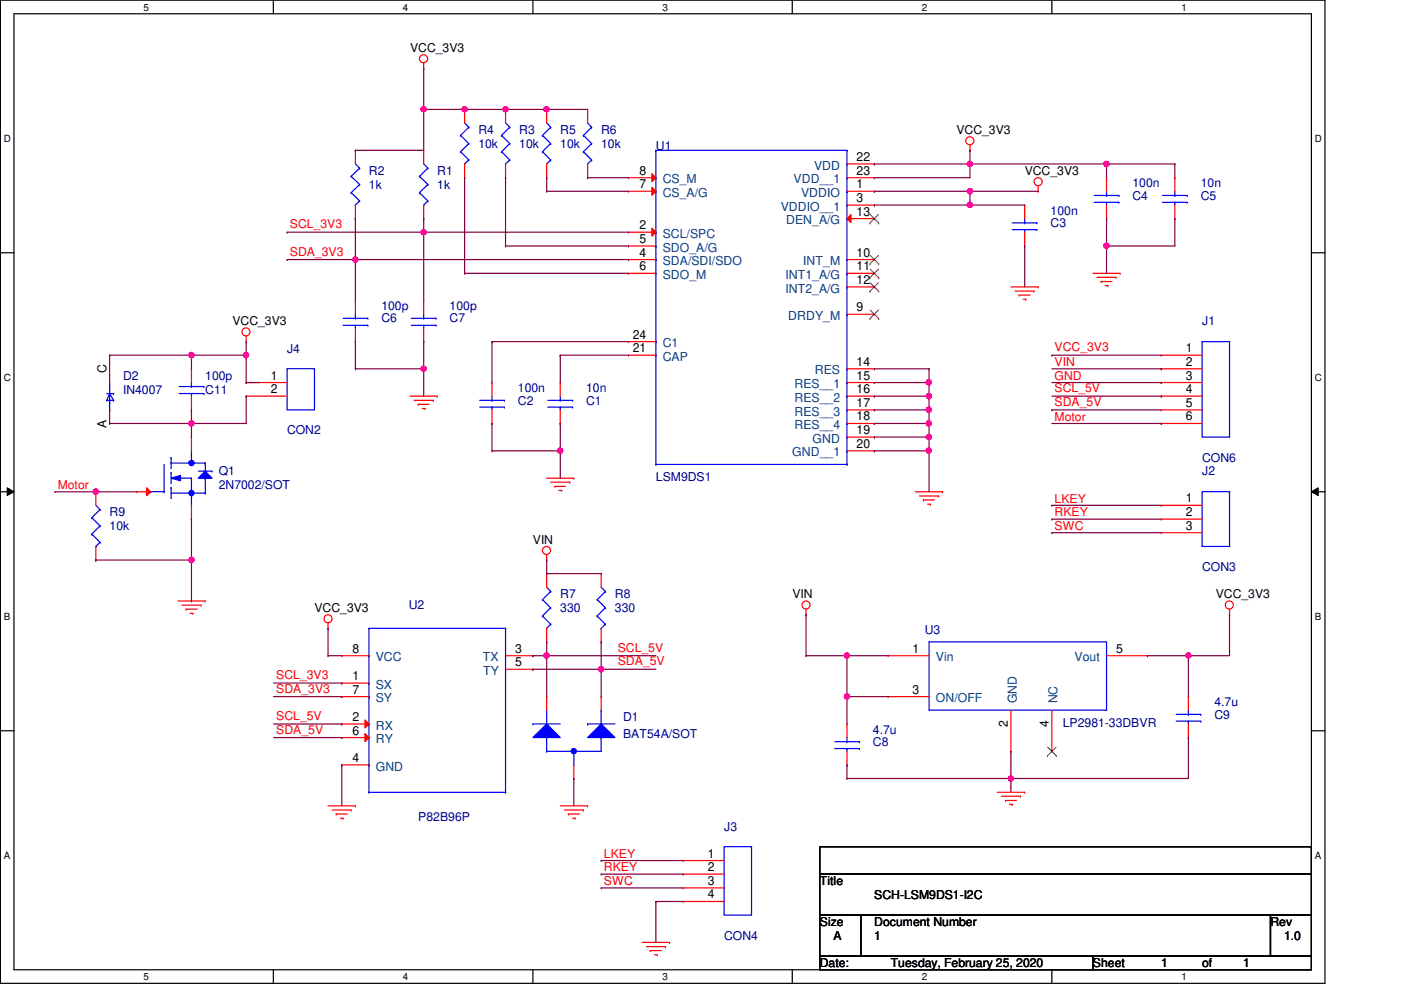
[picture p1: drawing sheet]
<svg xmlns="http://www.w3.org/2000/svg" width="297mm" height="210mm" viewBox="0 0 297 210" stroke-linecap="round" stroke-linejoin="round" font-family="sans-serif">
<path d="M.1 0h280.8v208.5h-280.8zM3 2.9h275v202.7h-275z" fill="none" stroke="#000" stroke-width=".25"/>
<g fill="#fff">
<path d="M30.4 .3h1.2v2.4h-1.2z"/>
<path d="M30.4 205.9h1.2v2.3h-1.2z"/>
</g>
<path d="M58 0v2.9M58 205.6v2.9" fill="none" stroke="#000" stroke-width=".25"/>
<g fill="#fff">
<path d="M85.4 .3h1.2v2.4h-1.2z"/>
<path d="M85.4 205.9h1.2v2.3h-1.2z"/>
</g>
<path d="M113 0v2.9M113 205.6v2.9" fill="none" stroke="#000" stroke-width=".25"/>
<g fill="#fff">
<path d="M140.5 .3h1.1v2.4h-1.1z"/>
<path d="M140.5 205.9h1.1v2.3h-1.1z"/>
</g>
<path d="M168 0v2.9M168 205.6v2.9" fill="none" stroke="#000" stroke-width=".25"/>
<g fill="#fff">
<path d="M195.4 .3h1.2v2.4h-1.2z"/>
<path d="M195.4 205.9h1.2v2.3h-1.2z"/>
</g>
<path d="M223 0v2.9M223 205.6v2.9" fill="none" stroke="#000" stroke-width=".25"/>
<g fill="#fff">
<path d="M250.5 .3h1.1v2.4h-1.1z"/>
<path d="M250.5 205.9h1.1v2.3h-1.1z"/>
<path d="M.8 28.2h1.5v2.4h-1.5z"/>
<path d="M278.8 28.2h1.4v2.4h-1.4z"/>
<path d="M.8 78.9h1.5v2.3h-1.5z"/>
<path d="M278.8 78.9h1.4v2.3h-1.4z"/>
</g>
<path d="M.1 53.6h2.9M278 53.6h2.9" fill="none" stroke="#000" stroke-width=".25"/>
<g fill="#fff">
<path d="M.8 129.6h1.4v2.3h-1.4z"/>
<path d="M278.8 129.6h1.3v2.3h-1.3z"/>
</g>
<path d="M.1 104.3h2.9M278 104.3h2.9" fill="none" stroke="#000" stroke-width=".25"/>
<path d="M1.5 103.4l1.5 .9-1.5 .8zM278 104.3l1.5-.9v1.7z" fill="#000"/>
<path d="M1.5 103.4l1.5 .9-1.5 .8zM278 104.3l1.5-.9v1.7z" fill="none" stroke="#000" stroke-width=".21"/>
<g fill="#fff">
<path d="M.8 180.3h1.4v2.3h-1.4z"/>
<path d="M278.8 180.3h1.3v2.3h-1.3z"/>
</g>
<path d="M.1 154.9h2.9M278 154.9h2.9M173.8 179.5h104.2v5.8h-104.2zM173.8 185.3h104.2v8.7h-104.2zM173.8 194h8.7v8.7h-8.7zM182.5 194h86.9v8.7h-86.9zM269.4 194h8.6v8.7h-8.6zM173.8 202.7h57.9v2.9h-57.9zM231.7 202.7h46.3v2.9h-46.3z" fill="none" stroke="#000" stroke-width=".25"/>
<g fill="none" stroke="#f00" stroke-width=".25">
<path d="M89.8 14.5h.1M89.8 13.3v1.2M89.8 31.9h.1M89.8 31.9v2.9M115.9 23.2h.1M115.9 37.7h.1M115.9 23.2v2.9M115.9 34.8v2.9M205.7 31.9h.1M205.7 30.7v1.2M220.1 39.4v1.2M249.1 37.7h.1"/>
<path d="M249.1 37.7v2.9M89.8 46.4h.1M89.8 43.5v2.9M220.1 40.6h.1M231.7 58h5.8M232.6 58.8h4M233.5 59.7h.1M233.5 59.7h2.3M236.6 58.8h.1M237.5 58h.1M249.1 46.4h.1M249.1 43.5v2.9"/>
<path d="M40.6 78.2h.1M40.6 78.2v2.9M52.2 72.4h.1M52.2 71.2v1.2M75.3 72.4h.1M75.3 63.7h.1M75.3 63.7v2.9M75.3 69.5v2.9M214.3 60.8h5.8M215.2 61.7h4M216.1 62.6h.1M216.1 62.6h2.3"/>
<path d="M217 63.5h.5M217.5 63.5h.1M219.2 61.7h.1M220.1 60.8h.1M234.3 60.5h.6M234.9 60.5h.1M40.6 86.9h.1M40.6 84v2.9M86.9 84h5.8M87.8 84.9h4.1M88.7 85.7h.1M88.7 85.7h2.3"/>
<path d="M89.5 86.6h.6M90.1 86.6h.1M91.9 84.9h.1M92.7 84h.1M115.9 118.7h.1M115.9 101.4h5.8M115.9 117.6v1.1M116.8 102.2h4M117.6 103.1h.1M117.6 103.1h2.3M118.5 104h.6M119.1 104h.1"/>
<path d="M120.8 102.2h.1M121.7 101.4h.1M194.1 104.3h5.8M194.9 105.2h4.1M195.8 106h.1M195.8 106h2.3M196.7 106.9h.6M197.3 106.9h.1M199 105.2h.1M199.9 104.3h.1M246.2 107.1h.1M246.2 110.1h.1"/>
<path d="M246.2 112.9h.1M246.2 107.1h8.7M246.2 110.1h8.7M246.2 112.9h8.7M37.7 127.4h5.8M38.6 128.3h4M39.5 129.2h.1M39.5 129.2h2.3M40.3 130h.6M40.9 130h.1M42.6 128.3h.1M43.5 127.4h.1"/>
<path d="M69.6 133.2h.1M69.6 132.1v1.1M127.5 121.6h.1M127.5 136.1h.1M127.5 121.6v2.9M127.5 133.2v2.9M170.9 130.3h.1M170.9 129.2v1.1M260.7 130.3h.1M260.7 129.2v1.1M252 156.4h.1M252 147.7h.1"/>
<path d="M252 147.7v2.9M252 153.5v2.9M69.6 170.9h5.7M70.4 171.7h4.1M71.3 172.6h.1M71.3 172.6h2.3M72.2 173.5h.5M72.7 173.5h.1M74.5 171.7h.1M75.3 170.9h.1M118.8 170.9h5.8M119.7 171.7h4"/>
<path d="M120.5 172.6h.1M120.5 172.6h2.3M121.4 173.5h.6M122 173.5h.1M123.7 171.7h.1M124.6 170.9h.1M211.5 168h5.8M212.3 168.8h4.1M213.2 169.7h.1M213.2 169.7h2.3M214 170.6h.6M214.6 170.6h.1"/>
<path d="M216.4 168.8h.1M217.3 168h.1M136.1 199.8h5.8M141.9 199.8h.1M137 200.7h4.1M137.9 201.5h.1M137.9 201.5h2.3M138.8 202.4h.6M139.4 202.4h.1M141.1 200.7h.1"/>
<circle cx="89.8" cy="12.5" r=".86"/>
<circle cx="205.6" cy="29.8" r=".86"/>
<circle cx="220.1" cy="38.5" r=".86"/>
<circle cx="52.1" cy="70.4" r=".85"/>
<circle cx="115.9" cy="116.7" r=".85"/>
<circle cx="69.5" cy="131.2" r=".85"/>
<circle cx="170.9" cy="128.3" r=".85"/>
<circle cx="260.6" cy="128.3" r=".85"/>
</g>
<g fill="none" stroke="#00f" stroke-width=".25">
<path d="M88.9 37.4h.1M88.9 37.4l1.8 1.7M89.8 34.8l.9 .8M90.7 35.6h.1M90.7 39.1h.1M90.7 35.6l-1.8 1.8M90.7 39.1l-1.8 1.8M115 28.7h.1M115 32.2h.1M115 28.7l1.8 1.7M115 32.2l1.8 1.7M115.9 34.8h.1"/>
<path d="M115.9 26.1l.9 .9M116.8 27h.1M116.8 30.4h.1M116.8 33.9h.1M116.8 27l-1.8 1.7M116.8 30.4l-1.8 1.8M116.8 33.9l-.9 .9M88.9 40.9h.1M88.9 40.9l1.8 1.7M89.8 43.5h.1M90.7 42.6h.1M90.7 42.6l-.9 .9"/>
<path d="M246.5 41.4h5.2M246.5 42.9h5.2M249.1 42.9h.1M249.1 41.4h.1M249.1 40.6v.8M249.1 42.9v.6M251.7 41.4h.1M251.7 42.9h.1M72.7 67.5h5.3M72.7 69h5.3M75.3 69h.1M75.3 67.5h.1"/>
<path d="M75.3 66.6v.9M75.3 69v.5M78 67.5h.1M78 69h.1M38 82h5.2M38 83.4h5.2M40.6 83.4h.1M40.6 82h.1M40.6 81.1v.9M40.6 83.4v.6M43.2 82h.1M43.2 83.4h.1"/>
<path d="M254.9 104.3h5.8v11.6h-5.8zM126.6 127.1h.1M126.6 130.6h.1M126.6 127.1l1.8 1.8M126.6 130.6l1.8 1.7M127.5 133.2h.1M127.5 124.5l.9 .9M128.4 125.4h.1M128.4 128.9h.1M128.4 132.3h.1M128.4 125.4l-1.8 1.7M128.4 128.9l-1.8 1.7"/>
<path d="M128.4 132.3l-.9 .9M249.4 151.5h5.2M249.4 152.9h5.2M252 152.9h.1M252 151.5h.1M252 150.6v.9M252 152.9v.6M254.6 151.5h.1M254.6 152.9h.1"/>
</g>
<path d="M127.5 153.5l2.9 2.9h-5.8z" fill-rule="evenodd" fill="#00f"/>
<path d="M124.6 153.5h.1M124.6 153.5h5.8M127.5 153.5l2.9 2.9h-5.8z" fill="none" stroke="#00f" stroke-width=".25"/>
<path d="M113 156.4l2.9-2.9 2.9 2.9z" fill-rule="evenodd" fill="#00f"/>
<g fill="none" stroke="#00f" stroke-width=".25">
<path d="M113 156.4l2.9-2.9 2.9 2.9zM113 153.5h.1M113 153.5h5.8M115.9 153.5h.1M115.9 156.4h.1M115.9 159.3h.1M115.9 150.6v2.9M115.9 156.4v2.9M121.7 159.3v2.9M127.5 150.6h.1M127.5 156.4h.1M127.5 150.6v2.9"/>
<path d="M127.5 156.4v2.9h-11.6M121.7 162.2h.1"/>
</g>
<circle cx="121.7" cy="159.3" r=".56" fill="#00f"/>
<g fill="none" stroke="#00f" stroke-width=".25">
<path d="M74.5 37.4h.1M74.5 37.4l1.7 1.7M75.3 34.8l.9 .8M76.2 35.6h.1M76.2 39.1h.1M76.2 35.6l-1.7 1.8M76.2 39.1l-1.7 1.8M123.7 28.7h.1M123.7 32.2h.1M123.7 28.7l1.7 1.7M123.7 32.2l1.7 1.7M124.6 34.8h.1"/>
<path d="M124.6 26.1l.8 .9M125.4 27h.1M125.4 30.4h.1M125.4 33.9h.1M125.4 27l-1.7 1.7M125.4 30.4l-1.7 1.8M125.4 33.9l-.8 .9M139.1 31.9h.1M139.1 37.7h.1M139.1 31.9v66.6M139.1 31.9h40.5M179.6 31.9h.1"/>
<path d="M179.6 34.8h.1M179.6 37.7h.1M179.6 31.9v66.6M74.5 40.9h.1M74.5 40.9l1.7 1.7M75.3 43.5h.1M76.2 42.6h.1M76.2 42.6l-.9 .9M139.1 49.2h.1M139.1 55h.1M139.1 52.2h.1M139.1 58h.1"/>
<path d="M139.1 40.6h.1M179.6 40.6h.1M179.6 55h.1M179.6 58h.1M179.6 46.4h.1M179.6 43.5h.1M139.1 75.3h.1M139.1 72.4h.1M179.6 66.6h.1M179.6 60.8h.1M179.6 78.2h.1M254.9 72.4h5.8v20.3h-5.8z"/>
<path d="M139.1 98.5h.1M139.1 98.5h40.5M179.6 98.5h.1M179.6 92.7h.1M179.6 81.1h.1M179.6 84h.1M179.6 86.9h.1M179.6 89.8h.1M179.6 95.6h.1"/>
<circle cx="121.7" cy="159.3" r=".56"/>
</g>
<g fill="none" stroke="#f00" stroke-width=".25">
<path d="M75.3 31.9h.1M75.3 31.9v2.9M124.6 23.2h.1M124.6 37.7h.1M124.6 23.2v2.9M124.6 34.8v2.9M75.3 46.4h.1M75.3 43.5v2.9M179.6 40.6h5.8M185.4 40.6h.1M246.2 75.3h.1M246.2 78.2h.1"/>
<path d="M246.2 75.3h8.7M246.2 78.2h8.7M246.2 81.1h.1M246.2 84h.1M246.2 86.9h.1M246.2 89.8h.1M246.2 81.1h8.7M246.2 84h8.7M246.2 86.9h8.7M246.2 89.8h8.7M115.9 147.7h.1M115.9 147.7v2.9"/>
<path d="M127.5 147.7h.1M127.5 147.7v2.9M121.7 165.1h.1M121.7 162.2v2.9"/>
</g>
<path d="M138.2 48.4l.9 .8-.9 .9z" fill="#f00"/>
<path d="M133.3 49.2h.1M133.3 55h.1M133.3 52.2h.1M133.3 58h.1M133.3 49.2h5.8M133.3 55h5.8M133.3 52.2h5.8M133.3 58h5.8M138.2 48.4l.9 .8-.9 .9zM179.6 43.5h5.8M185.4 43.5h.1" fill="none" stroke="#f00" stroke-width=".25"/>
<path d="M138.2 39.7l.9 .9-.9 .8z" fill="#f00"/>
<path d="M138.2 39.7l.9 .9-.9 .8zM133.3 40.6h.1M133.3 40.6h5.8" fill="none" stroke="#f00" stroke-width=".25"/>
<path d="M138.2 36.8l.9 .9-.9 .8z" fill="#f00"/>
<path d="M133.3 37.7h.1M133.3 37.7h5.8M138.2 36.8l.9 .9-.9 .8zM179.6 55h5.8M179.6 58h5.8M185.4 55h.1M185.4 58h.1M179.6 66.6h5.8M179.6 60.8h5.8M185.4 66.6h.1M185.4 60.8h.1" fill="none" stroke="#f00" stroke-width=".25"/>
<g fill="none" stroke="#7f4000" stroke-width=".21">
<path d="M184.4 56h.1M184.4 58.9h.1M184.5 54.1l1.8 1.9M184.5 57.1l1.8 1.8M184.5 59.9l1.8 1.9M186.3 54.1l-1.9 1.9M186.3 57.1l-1.9 1.8M186.3 59.9l-1.9 1.9M186.3 56h.1M186.3 58.9h.1M184.4 67.6h.1M184.4 61.8h.1"/>
<path d="M184.5 65.7l1.8 1.9M186.3 65.7l-1.9 1.9M186.3 67.6h.1M186.3 61.8h.1"/>
</g>
<path d="M179.6 46.4l.8-.9v1.7z" fill="#f00"/>
<g fill="none" stroke="#f00" stroke-width=".25">
<path d="M98.5 23.2h.1M98.5 37.7h.1M98.5 23.2v2.9M98.5 34.8v2.9M107.2 23.2h.1M107.2 37.7h.1M107.2 23.2v2.9M107.2 34.8v2.9M179.6 34.8h5.8M179.6 37.7h5.8M185.4 34.8h.1M185.4 37.7h.1"/>
<path d="M234.6 37.7h.1M234.6 37.7v2.9M179.6 46.4l.8-.9v1.7zM179.6 46.4h5.8M185.4 46.4h.1M234.6 46.4h.1M234.6 43.5v2.9M133.3 75.3h.1M133.3 72.4h.1M133.3 75.3h5.8M133.3 72.4h5.8M179.6 78.2h5.8"/>
<path d="M185.4 78.2h.1M23.2 86.9h.1M23.2 81.1h.1M52.2 81.1h.1M52.2 84h.1M52.2 81.1h8.7M52.2 84h8.7M179.6 81.1h5.8M179.6 84h5.8M179.6 86.9h5.8M179.6 89.8h5.8M179.6 92.7h5.8"/>
<path d="M179.6 95.6h5.8M185.4 81.1h.1M185.4 84h.1M185.4 86.9h.1M185.4 89.8h.1M185.4 92.7h.1M185.4 95.6h.1M20.3 104.3h.1M20.3 118.7h.1M20.3 104.3v2.8M20.3 115.9v2.8M188.3 139h.1"/>
<path d="M188.3 139h8.7M234.6 139h8.7M243.3 139h.1M188.3 147.7h.1M188.3 147.7h8.7M214.3 159.3h.1M214.3 150.6v8.7M223 159.3h.1M223 150.6v8.7"/>
</g>
<path d="M184.4 47.3h.1M184.5 45.5l1.8 1.8M186.3 45.5l-1.9 1.8M186.3 47.3h.1M222.1 158.4l1.8 1.8M223.9 158.4l-1.8 1.8M222.1 160.2h.1M223.9 160.2h.1" fill="none" stroke="#7f4000" stroke-width=".21"/>
<g fill="none" stroke="#00f" stroke-width=".25">
<path d="M97.7 28.7h.1M97.7 32.2h.1M97.7 28.7l1.7 1.7M97.7 32.2l1.7 1.7M98.5 34.8h.1M98.5 26.1l.9 .9M99.4 27h.1M99.4 30.4h.1M99.4 33.9h.1M99.4 27l-1.7 1.7M99.4 30.4l-1.7 1.8M99.4 33.9l-.9 .9"/>
<path d="M106.3 28.7h.1M106.3 32.2h.1M106.3 28.7l1.8 1.7M106.3 32.2l1.8 1.7M107.2 34.8h.1M107.2 26.1l.9 .9M108.1 27h.1M108.1 30.4h.1M108.1 33.9h.1M108.1 27l-1.8 1.7M108.1 30.4l-1.8 1.8M108.1 33.9l-.9 .9"/>
<path d="M232 41.4h5.2M232 42.9h5.2M234.6 42.9h.1M234.6 41.4h.1M234.6 40.6v.8M234.6 42.9v.6M237.2 41.4h.1M237.2 42.9h.1M60.9 78.2h5.8v8.7h-5.8zM22.6 84.9h.1M22.6 83.4h1.5M22.6 84.9h1.5"/>
<path d="M23.2 83.4h.1M23.2 82.5h.1M23.2 85.4h.1M23.2 83.4l.9 1.5M23.2 83.4l-.6 1.5M23.2 81.1v5.8M24.1 84.9h.1M24.1 83.4h.1M19.5 109.8h.1M19.5 113.2h.1M19.5 109.8l1.7 1.7M19.5 113.2l1.7 1.8"/>
<path d="M20.3 115.9h.1M20.3 107.1l.9 .9M21.2 108h.1M21.2 111.5h.1M21.2 115h.1M21.2 108l-1.7 1.8M21.2 111.5l-1.7 1.7M21.2 115l-.9 .9M197 136.1h37.6v14.5h-37.6z"/>
</g>
<path d="M43.5 99.9l1.5 1.5h-3z" fill="#00f"/>
<g fill="none" stroke="#00f" stroke-width=".25">
<path d="M34.8 98.5v5.8M36.3 97h.1M36.3 98.2h.1M36.3 97v2.4M36.3 98.2h7.2M40.6 98.2h.1M40.6 95.6v2.6M42 99.9h3M43.5 99.9l1.5 1.5h-3zM43.5 98.2h.1M43.5 98.2v1.7M45 99.9h.1"/>
<path d="M31.9 104.3h.1M31.9 104.3h2.9M34.8 104.3h.1M36.3 103.4h.1M36.3 100.2h.1M36.3 100.2v2.3M36.3 103.4v2.3M36.3 104.6h7.2M37.7 101.4h2.9M40.6 101.4h.1M40.6 107.1h.1M40.6 101.4v5.7"/>
<path d="M43.5 104.6h.1M43.5 101.4h.1M43.5 101.4v3.2"/>
</g>
<path d="M36.3 101.4l2-.6v1.1z" fill="#00f"/>
<path d="M36.3 101.4l2-.6v1.1z" fill="none" stroke="#00f" stroke-width=".25"/>
<circle cx="40.6" cy="98.2" r=".56" fill="#00f"/>
<circle cx="40.6" cy="98.2" r=".56" fill="none" stroke="#00f" stroke-width=".25"/>
<circle cx="40.6" cy="104.5" r=".56" fill="#00f"/>
<circle cx="40.6" cy="104.5" r=".56" fill="none" stroke="#00f" stroke-width=".25"/>
<path d="M40.6 92.7h.1M40.6 92.7v2.9" fill="none" stroke="#f00" stroke-width=".25"/>
<path d="M31.1 103.4l.8 .9-.8 .8z" fill="#f00"/>
<g fill="none" stroke="#f00" stroke-width=".25">
<path d="M217.3 52.2h.1M217.3 43.5h.1M217.3 43.5v2.9M217.3 49.2v3M89.8 72.4h.1M89.8 63.7h.1M89.8 63.7v2.9M89.8 69.5v2.9M104.3 89.8h.1M104.3 81.1h.1M104.3 81.1v2.9M104.3 86.9v2.9"/>
<path d="M118.8 89.8h.1M118.8 81.1h.1M118.8 81.1v2.9M118.8 86.9v2.9M29 104.3h.1M29 104.3h2.9M31.1 103.4l.8 .9-.8 .8zM40.6 110.1h.1M40.6 107.1v3M72.5 144.8h.1M72.5 144.8h5.7M179.6 153.5h.1"/>
<path d="M179.6 153.5v2.9M179.6 159.3v2.9M179.6 162.2h.1M144.9 182.5h.1M144.9 185.3h.1M144.9 188.3h.1M144.9 191.1h.1M144.9 182.5h8.6M144.9 185.3h8.6M144.9 188.3h8.6M144.9 191.1h8.6"/>
</g>
<g fill="none" stroke="#00f" stroke-width=".25">
<path d="M214.6 47.2h5.2M214.6 48.7h5.2M217.3 48.7h.1M217.3 47.2h.1M217.3 46.4v.8M217.3 48.7v.5M219.8 47.2h.1M219.8 48.7h.1M87.2 67.5h5.3M87.2 69h5.3M89.8 69h.1M89.8 67.5h.1"/>
<path d="M89.8 66.6v.9M89.8 69v.5M92.5 67.5h.1M92.5 69h.1M101.7 84.9h5.2M101.7 86.3h5.2M104.3 86.3h.1M104.3 84.9h.1M104.3 84v.9M104.3 86.3v.6M106.9 84.9h.1M106.9 86.3h.1"/>
<path d="M116.2 84.9h5.2M116.2 86.3h5.2M118.8 86.3h.1M118.8 84.9h.1M118.8 84v.9M118.8 86.3v.6M121.4 84.9h.1M121.4 86.3h.1M78.2 133.2h.1M78.2 139h.1M78.2 133.2v34.8M78.2 133.2h29"/>
<path d="M107.2 133.2h.1M107.2 139h.1M107.2 133.2v34.8M78.2 144.8h.1M78.2 147.7h.1M78.2 153.5h.1M78.2 156.4h.1M107.2 141.9h.1M177 157.3h5.2M177 158.7h5.2M179.6 158.7h.1M179.6 157.3h.1"/>
<path d="M179.6 156.4v.9M179.6 158.7v.6M182.2 157.3h.1M182.2 158.7h.1M78.2 168h.1M78.2 162.2h.1M78.2 168h29M107.2 168h.1M153.5 179.5h5.8v14.5h-5.8z"/>
</g>
<path d="M77.4 152.7l.8 .8-.8 .8z" fill="#f00"/>
<path d="M107.2 139h5.8M113 139h.1M72.5 153.5h.1M72.5 153.5h5.7M77.4 152.7l.8 .8-.8 .8zM107.2 141.9h5.8M113 141.9h.1M72.5 162.2h.1M72.5 162.2h5.7" fill="none" stroke="#f00" stroke-width=".25"/>
<path d="M77.4 155.5l.8 .9-.8 .8z" fill="#f00"/>
<path d="M72.5 139h.1M72.5 139h5.7M115.9 121.6h.1M115.9 136.1h.1M115.9 121.6v2.9M115.9 133.2v2.9M72.5 156.4h.1M72.5 147.7h.1M72.5 156.4h5.7M72.5 147.7h5.7M77.4 155.5l.8 .9-.8 .8z" fill="none" stroke="#f00" stroke-width=".25"/>
<path d="M115 127.1h.1M115 130.6h.1M115 127.1l1.8 1.8M115 130.6l1.8 1.7M115.9 133.2h.1M115.9 124.5l.9 .9M116.8 125.4h.1M116.8 128.9h.1M116.8 132.3h.1M116.8 125.4l-1.8 1.7M116.8 128.9l-1.8 1.7M116.8 132.3l-.9 .9" fill="none" stroke="#00f" stroke-width=".25"/>
<path d="M75.3 46.4h.1M75.3 46.4v8.6M89.8 46.4h.1M89.8 49.2h.1M89.8 46.4v2.8M89.8 49.2h43.5" fill="none" stroke="#7f0040" stroke-width=".25"/>
<circle cx="75.3" cy="55" r=".56" fill="#f0f"/>
<circle cx="75.3" cy="55" r=".56" fill="none" stroke="#f0f" stroke-width=".25"/>
<g fill="none" stroke="#7f0040" stroke-width=".25">
<path d="M89.8 14.5h.1M89.8 14.5v8.7M75.3 31.9h.1M75.3 31.9h14.5M60.9 55h.1M60.9 49.2h.1M60.9 55h14.4M60.9 49.2h28.9M118.8 75.3h.1M118.8 75.3v5.8M118.8 75.3h14.5M118.8 89.8h.1"/>
<path d="M118.8 89.8v5.8"/>
</g>
<circle cx="89.8" cy="49.2" r=".56" fill="#f0f"/>
<circle cx="89.8" cy="49.2" r=".56" fill="none" stroke="#f0f" stroke-width=".25"/>
<path d="M185.4 95.6h.1M185.4 95.6h11.6M197 95.6h.1M197 95.6v8.7" fill="none" stroke="#7f0040" stroke-width=".25"/>
<circle cx="196.9" cy="95.5" r=".56" fill="#f0f"/>
<circle cx="196.9" cy="95.5" r=".56" fill="none" stroke="#f0f" stroke-width=".25"/>
<path d="M185.4 92.7h.1M185.4 92.7h11.6M197 92.7h.1M197 92.7v2.9" fill="none" stroke="#7f0040" stroke-width=".25"/>
<circle cx="196.9" cy="92.7" r=".56" fill="#f0f"/>
<circle cx="196.9" cy="92.7" r=".56" fill="none" stroke="#f0f" stroke-width=".25"/>
<path d="M185.4 78.2h.1M185.4 78.2h11.6M197 78.2h.1M197 78.2v2.9" fill="none" stroke="#7f0040" stroke-width=".25"/>
<circle cx="196.9" cy="81.1" r=".56" fill="#f0f"/>
<circle cx="196.9" cy="81.1" r=".56" fill="none" stroke="#f0f" stroke-width=".25"/>
<path d="M185.4 81.1h.1M185.4 84h.1M185.4 81.1h11.6M185.4 84h11.6M197 81.1h.1M197 84h.1M197 81.1v5.8" fill="none" stroke="#7f0040" stroke-width=".25"/>
<circle cx="196.9" cy="86.9" r=".56" fill="#f0f"/>
<circle cx="196.9" cy="86.9" r=".56" fill="none" stroke="#f0f" stroke-width=".25"/>
<circle cx="196.9" cy="84" r=".56" fill="#f0f"/>
<circle cx="196.9" cy="84" r=".56" fill="none" stroke="#f0f" stroke-width=".25"/>
<path d="M185.4 86.9h.1M185.4 89.8h.1M185.4 86.9h11.6M185.4 89.8h11.6M197 86.9h.1M197 89.8h.1M197 86.9v5.8" fill="none" stroke="#7f0040" stroke-width=".25"/>
<circle cx="196.9" cy="89.8" r=".56" fill="#f0f"/>
<circle cx="196.9" cy="89.8" r=".56" fill="none" stroke="#f0f" stroke-width=".25"/>
<g fill="none" stroke="#7f0040" stroke-width=".25">
<path d="M89.8 23.2h.1M89.8 23.2h8.7M98.5 37.7h.1M98.5 37.7v20.3M107.2 37.7h.1M107.2 37.7v14.5M115.9 37.7h.1M115.9 37.7v2.9M124.6 37.7h.1M124.6 37.7h8.7M205.7 31.9h.1M205.7 31.9v2.9"/>
<path d="M98.5 58h.1M98.5 58h34.8M107.2 52.2h.1M107.2 52.2h26.1M115.9 40.6h.1M115.9 40.6h17.4"/>
</g>
<circle cx="98.5" cy="23.2" r=".56" fill="#f0f"/>
<circle cx="98.5" cy="23.2" r=".56" fill="none" stroke="#f0f" stroke-width=".25"/>
<path d="M98.5 23.2h.1M98.5 23.2h17.4M107.2 23.2h.1" fill="none" stroke="#7f0040" stroke-width=".25"/>
<circle cx="115.9" cy="23.2" r=".56" fill="#f0f"/>
<circle cx="115.9" cy="23.2" r=".56" fill="none" stroke="#f0f" stroke-width=".25"/>
<circle cx="107.2" cy="23.2" r=".56" fill="#f0f"/>
<circle cx="107.2" cy="23.2" r=".56" fill="none" stroke="#f0f" stroke-width=".25"/>
<path d="M89.8 23.2h.1M89.8 23.2v8.7M115.9 23.2h.1M115.9 23.2h8.7" fill="none" stroke="#7f0040" stroke-width=".25"/>
<circle cx="89.8" cy="23.2" r=".56" fill="#f0f"/>
<circle cx="89.8" cy="23.2" r=".56" fill="none" stroke="#f0f" stroke-width=".25"/>
<path d="M104.3 72.4h.1M104.3 72.4h29M104.3 72.4v8.7M104.3 89.8h.1M104.3 95.6h.1M104.3 89.8v5.8M104.3 95.6h14.5" fill="none" stroke="#7f0040" stroke-width=".25"/>
<circle cx="118.8" cy="95.6" r=".56" fill="#f0f"/>
<circle cx="118.8" cy="95.6" r=".56" fill="none" stroke="#f0f" stroke-width=".25"/>
<path d="M185.4 40.6h.1M185.4 43.5h.1M185.4 40.6h20.3M185.4 43.5h31.9M205.7 40.6h.1M205.7 43.5h.1M205.7 40.6v2.9M118.8 95.6h.1M118.8 95.6v5.8" fill="none" stroke="#7f0040" stroke-width=".25"/>
<circle cx="205.6" cy="43.4" r=".56" fill="#f0f"/>
<circle cx="205.6" cy="43.4" r=".56" fill="none" stroke="#f0f" stroke-width=".25"/>
<path d="M185.4 34.8h.1M185.4 37.7h.1M185.4 34.8h49.2M205.7 34.8h.1M205.7 34.8v2.9h-20.3M217.3 52.2h.1M217.3 52.2v8.6" fill="none" stroke="#7f0040" stroke-width=".25"/>
<circle cx="234.6" cy="34.8" r=".56" fill="#f0f"/>
<circle cx="234.6" cy="34.8" r=".56" fill="none" stroke="#f0f" stroke-width=".25"/>
<circle cx="205.6" cy="34.8" r=".56" fill="#f0f"/>
<circle cx="205.6" cy="34.8" r=".56" fill="none" stroke="#f0f" stroke-width=".25"/>
<path d="M234.6 52.2h.1M234.6 52.2h14.5M234.6 52.2v5.8" fill="none" stroke="#7f0040" stroke-width=".25"/>
<circle cx="234.6" cy="52.1" r=".56" fill="#f0f"/>
<circle cx="234.6" cy="52.1" r=".56" fill="none" stroke="#f0f" stroke-width=".25"/>
<path d="M205.7 40.6h.1M205.7 40.6h14.4" fill="none" stroke="#7f0040" stroke-width=".25"/>
<circle cx="205.6" cy="40.6" r=".56" fill="#f0f"/>
<circle cx="205.6" cy="40.6" r=".56" fill="none" stroke="#f0f" stroke-width=".25"/>
<g fill="none" stroke="#7f0040" stroke-width=".25">
<path d="M234.6 34.8h.1M234.6 34.8v2.9M234.6 34.8h14.5M249.1 34.8h.1M249.1 34.8v2.9M75.3 55h.1M75.3 55h58M75.3 55v8.7M89.8 49.2h.1M89.8 49.2v14.5M133.3 55h.1M234.6 46.4h.1"/>
<path d="M234.6 46.4v5.8M249.1 46.4h.1M249.1 46.4v5.8M75.3 72.4h.1M75.3 78.2h.1M75.3 78.2h14.5M75.3 72.4v5.8M89.8 72.4h.1M89.8 78.2h.1M89.8 72.4v11.6M223 78.2h23.2M246.2 78.2h.1"/>
<path d="M223 86.9h.1M223 81.1h23.2M223 84h23.2M223 86.9h23.2M246.2 81.1h.1M246.2 84h.1M115.9 118.7h.1M115.9 118.7v2.9M223 107.1h.1M223 110.1h.1M223 112.9h.1M223 107.1h23.2"/>
<path d="M223 110.1h23.2M223 112.9h23.2M69.6 139h.1M69.6 133.2h.1M69.6 139h2.9M69.6 133.2v5.8M113 139h.1M113 139h26.1M115.9 136.1h.1M115.9 139h.1M115.9 121.6h.1M115.9 136.1v2.9"/>
<path d="M115.9 121.6h11.6M127.5 136.1h.1M127.5 136.1v5.8M58 144.8h14.5M58 147.7h14.5M58 153.5h14.5M58 156.4h14.5M72.5 144.8h.1M72.5 147.7h.1M72.5 153.5h.1M72.5 156.4h.1M113 141.9h.1"/>
<path d="M113 141.9h26.1M127.5 141.9h.1"/>
</g>
<circle cx="89.8" cy="78.2" r=".56" fill="#f0f"/>
<circle cx="89.8" cy="78.2" r=".56" fill="none" stroke="#f0f" stroke-width=".25"/>
<path d="M115.9 139h.1M115.9 139v8.7M72.5 162.2h.1M72.5 162.2v8.7" fill="none" stroke="#7f0040" stroke-width=".25"/>
<circle cx="115.9" cy="139" r=".56" fill="#f0f"/>
<circle cx="115.9" cy="139" r=".56" fill="none" stroke="#f0f" stroke-width=".25"/>
<path d="M127.5 141.9h.1M127.5 141.9v5.8" fill="none" stroke="#7f0040" stroke-width=".25"/>
<circle cx="127.5" cy="141.9" r=".56" fill="#f0f"/>
<circle cx="127.5" cy="141.9" r=".56" fill="none" stroke="#f0f" stroke-width=".25"/>
<path d="M170.9 139h.1M170.9 139h8.7M121.7 165.1h.1M121.7 165.1v5.8" fill="none" stroke="#7f0040" stroke-width=".25"/>
<circle cx="179.6" cy="139" r=".56" fill="#f0f"/>
<circle cx="179.6" cy="139" r=".56" fill="none" stroke="#f0f" stroke-width=".25"/>
<path d="M170.9 130.3h.1M170.9 130.3v8.7M243.3 139h.1M243.3 139h8.7" fill="none" stroke="#7f0040" stroke-width=".25"/>
<circle cx="252" cy="139" r=".56" fill="#f0f"/>
<circle cx="252" cy="139" r=".56" fill="none" stroke="#f0f" stroke-width=".25"/>
<path d="M260.7 130.3h.1M260.7 130.3v8.7M179.6 147.7h.1M179.6 147.7h8.7M214.3 159.3h.1M214.3 159.3v5.8" fill="none" stroke="#7f0040" stroke-width=".25"/>
<circle cx="179.6" cy="147.7" r=".56" fill="#f0f"/>
<circle cx="179.6" cy="147.7" r=".56" fill="none" stroke="#f0f" stroke-width=".25"/>
<path d="M179.6 139h.1M179.6 139v14.5M179.6 139h8.7M179.6 147.7h.1M179.6 162.2h.1M179.6 165.1h.1M179.6 162.2v2.9M179.6 165.1h34.7" fill="none" stroke="#7f0040" stroke-width=".25"/>
<circle cx="214.3" cy="165.1" r=".56" fill="#f0f"/>
<circle cx="214.3" cy="165.1" r=".56" fill="none" stroke="#f0f" stroke-width=".25"/>
<g fill="none" stroke="#7f0040" stroke-width=".25">
<path d="M223 75.3h.1M223 75.3h23.2M223 89.8h23.2M246.2 89.8h.1M11.6 104.3h.1M11.6 104.3h17.4M20.3 104.3h.1M40.6 110.1h.1M40.6 110.1v8.6M252 139h.1M252 139v8.7M252 139h8.7"/>
<path d="M252 156.4h.1M252 156.4v8.7h-37.7M214.3 165.1h.1M214.3 165.1v2.9M127.5 188.3h.1M127.5 185.3h.1M127.5 182.5h.1M127.5 188.3h17.4M127.5 185.3h17.4M127.5 182.5h17.4M139.1 191.1h.1M139.1 191.1h5.8"/>
<path d="M139.1 191.1v8.7"/>
</g>
<circle cx="20.3" cy="104.2" r=".56" fill="#f0f"/>
<circle cx="20.3" cy="104.2" r=".56" fill="none" stroke="#f0f" stroke-width=".25"/>
<path d="M20.3 118.7h.1M20.3 118.7h20.3" fill="none" stroke="#7f0040" stroke-width=".25"/>
<circle cx="40.6" cy="118.7" r=".56" fill="#f0f"/>
<circle cx="40.6" cy="118.7" r=".56" fill="none" stroke="#f0f" stroke-width=".25"/>
<path d="M23.2 75.3h.1M23.2 75.3h17.4M40.6 89.8h.1M40.6 89.8v2.9M40.6 89.8h11.6" fill="none" stroke="#7f0040" stroke-width=".25"/>
<circle cx="40.6" cy="75.3" r=".56" fill="#f0f"/>
<circle cx="40.6" cy="75.3" r=".56" fill="none" stroke="#f0f" stroke-width=".25"/>
<path d="M23.2 89.8h.1M23.2 89.8h17.4M52.2 81.1h.1M52.2 81.1h2.9" fill="none" stroke="#7f0040" stroke-width=".25"/>
<circle cx="40.6" cy="89.8" r=".56" fill="#f0f"/>
<circle cx="40.6" cy="89.8" r=".56" fill="none" stroke="#f0f" stroke-width=".25"/>
<path d="M23.2 75.3h.1M23.2 75.3v5.8M52.2 75.3h.1M52.2 72.4v8.7M52.2 84h.1M52.2 84v5.8M40.6 118.7v8.7M40.6 127.4h.1" fill="none" stroke="#7f0040" stroke-width=".25"/>
<circle cx="52.1" cy="75.3" r=".56" fill="#f0f"/>
<circle cx="52.1" cy="75.3" r=".56" fill="none" stroke="#f0f" stroke-width=".25"/>
<path d="M40.6 75.3h.1M40.6 75.3v2.9M40.6 75.3h11.6M52.2 75.3h.1M23.2 86.9h.1M23.2 86.9v2.9M40.6 86.9h.1M40.6 86.9v2.9" fill="none" stroke="#7f0040" stroke-width=".25"/>
<circle cx="75.3" cy="55" r=".56" fill="#f0f"/>
<circle cx="75.3" cy="55" r=".56" fill="none" stroke="#f0f" stroke-width=".25"/>
<circle cx="89.8" cy="49.2" r=".56" fill="#f0f"/>
<circle cx="89.8" cy="49.2" r=".56" fill="none" stroke="#f0f" stroke-width=".25"/>
<circle cx="196.9" cy="95.5" r=".56" fill="#f0f"/>
<circle cx="196.9" cy="95.5" r=".56" fill="none" stroke="#f0f" stroke-width=".25"/>
<circle cx="196.9" cy="92.7" r=".56" fill="#f0f"/>
<circle cx="196.9" cy="92.7" r=".56" fill="none" stroke="#f0f" stroke-width=".25"/>
<circle cx="196.9" cy="81.1" r=".56" fill="#f0f"/>
<circle cx="196.9" cy="81.1" r=".56" fill="none" stroke="#f0f" stroke-width=".25"/>
<circle cx="196.9" cy="86.9" r=".56" fill="#f0f"/>
<circle cx="196.9" cy="86.9" r=".56" fill="none" stroke="#f0f" stroke-width=".25"/>
<circle cx="196.9" cy="84" r=".56" fill="#f0f"/>
<circle cx="196.9" cy="84" r=".56" fill="none" stroke="#f0f" stroke-width=".25"/>
<circle cx="196.9" cy="89.8" r=".56" fill="#f0f"/>
<circle cx="196.9" cy="89.8" r=".56" fill="none" stroke="#f0f" stroke-width=".25"/>
<circle cx="98.5" cy="23.2" r=".56" fill="#f0f"/>
<circle cx="98.5" cy="23.2" r=".56" fill="none" stroke="#f0f" stroke-width=".25"/>
<circle cx="115.9" cy="23.2" r=".56" fill="#f0f"/>
<circle cx="115.9" cy="23.2" r=".56" fill="none" stroke="#f0f" stroke-width=".25"/>
<circle cx="107.2" cy="23.2" r=".56" fill="#f0f"/>
<circle cx="107.2" cy="23.2" r=".56" fill="none" stroke="#f0f" stroke-width=".25"/>
<circle cx="89.8" cy="23.2" r=".56" fill="#f0f"/>
<circle cx="89.8" cy="23.2" r=".56" fill="none" stroke="#f0f" stroke-width=".25"/>
<circle cx="118.8" cy="95.6" r=".56" fill="#f0f"/>
<circle cx="118.8" cy="95.6" r=".56" fill="none" stroke="#f0f" stroke-width=".25"/>
<circle cx="205.6" cy="43.4" r=".56" fill="#f0f"/>
<circle cx="205.6" cy="43.4" r=".56" fill="none" stroke="#f0f" stroke-width=".25"/>
<circle cx="234.6" cy="34.8" r=".56" fill="#f0f"/>
<circle cx="234.6" cy="34.8" r=".56" fill="none" stroke="#f0f" stroke-width=".25"/>
<circle cx="205.6" cy="34.8" r=".56" fill="#f0f"/>
<circle cx="205.6" cy="34.8" r=".56" fill="none" stroke="#f0f" stroke-width=".25"/>
<circle cx="234.6" cy="52.1" r=".56" fill="#f0f"/>
<circle cx="234.6" cy="52.1" r=".56" fill="none" stroke="#f0f" stroke-width=".25"/>
<circle cx="205.6" cy="40.6" r=".56" fill="#f0f"/>
<circle cx="205.6" cy="40.6" r=".56" fill="none" stroke="#f0f" stroke-width=".25"/>
<circle cx="89.8" cy="78.2" r=".56" fill="#f0f"/>
<circle cx="89.8" cy="78.2" r=".56" fill="none" stroke="#f0f" stroke-width=".25"/>
<circle cx="115.9" cy="139" r=".56" fill="#f0f"/>
<circle cx="115.9" cy="139" r=".56" fill="none" stroke="#f0f" stroke-width=".25"/>
<circle cx="127.5" cy="141.9" r=".56" fill="#f0f"/>
<circle cx="127.5" cy="141.9" r=".56" fill="none" stroke="#f0f" stroke-width=".25"/>
<circle cx="179.6" cy="139" r=".56" fill="#f0f"/>
<circle cx="179.6" cy="139" r=".56" fill="none" stroke="#f0f" stroke-width=".25"/>
<circle cx="252" cy="139" r=".56" fill="#f0f"/>
<circle cx="252" cy="139" r=".56" fill="none" stroke="#f0f" stroke-width=".25"/>
<circle cx="179.6" cy="147.7" r=".56" fill="#f0f"/>
<circle cx="179.6" cy="147.7" r=".56" fill="none" stroke="#f0f" stroke-width=".25"/>
<circle cx="214.3" cy="165.1" r=".56" fill="#f0f"/>
<circle cx="214.3" cy="165.1" r=".56" fill="none" stroke="#f0f" stroke-width=".25"/>
<circle cx="20.3" cy="104.2" r=".56" fill="#f0f"/>
<circle cx="20.3" cy="104.2" r=".56" fill="none" stroke="#f0f" stroke-width=".25"/>
<circle cx="40.6" cy="118.7" r=".56" fill="#f0f"/>
<circle cx="40.6" cy="118.7" r=".56" fill="none" stroke="#f0f" stroke-width=".25"/>
<circle cx="40.6" cy="75.3" r=".56" fill="#f0f"/>
<circle cx="40.6" cy="75.3" r=".56" fill="none" stroke="#f0f" stroke-width=".25"/>
<circle cx="40.6" cy="89.8" r=".56" fill="#f0f"/>
<circle cx="40.6" cy="89.8" r=".56" fill="none" stroke="#f0f" stroke-width=".25"/>
<circle cx="52.1" cy="75.3" r=".56" fill="#f0f"/>
<circle cx="52.1" cy="75.3" r=".56" fill="none" stroke="#f0f" stroke-width=".25"/>
<g font-size="2.6">
<text x="86.9" y="11">VCC_3V3</text>
<text x="202.8" y="28.4">VCC_3V3</text>
<text x="181.6" y="34.1">22</text>
<text x="135.6" y="39.9">7</text>
<text x="135.6" y="37">8</text>
<text x="181.6" y="39.9">1</text>
<text x="181.6" y="37">23</text>
<text x="217.3" y="37.1">VCC_3V3</text>
<text x="181.6" y="42.8">3</text>
<text x="181.6" y="45.7">13</text>
<text x="135.6" y="48.6">2</text>
<text x="135.6" y="51.5">5</text>
<text x="135.6" y="54.4">4</text>
<text x="135.6" y="57.3">6</text>
<text x="181.6" y="54.4">10</text>
<text x="181.6" y="57.3">11</text>
<text x="181.6" y="66">9</text>
<text x="181.6" y="60.2">12</text>
<text x="49.3" y="69">VCC_3V3</text>
<text x="134.2" y="71.8">24</text>
<text x="134.2" y="74.7">21</text>
<text x="181.6" y="77.6">14</text>
<text x="251.4" y="74.7">1</text>
<text x="251.4" y="77.6">2</text>
<text x="22.6" y="79.1" transform="rotate(-90 22.6 79.1)">C</text>
<text x="57.4" y="80.5">1</text>
<text x="57.4" y="83.4">2</text>
<text x="181.6" y="80.5">15</text>
<text x="181.6" y="83.4">16</text>
<text x="251.4" y="80.5">3</text>
<text x="251.4" y="83.4">4</text>
<text x="181.6" y="86.3">17</text>
<text x="181.6" y="89.2">18</text>
<text x="251.4" y="86.3">5</text>
<text x="251.4" y="89.2">6</text>
<text x="22.6" y="90.7" transform="rotate(-90 22.6 90.7)">A</text>
<text x="181.6" y="92">19</text>
<text x="181.6" y="95">20</text>
<text x="251.4" y="106.5">1</text>
<text x="251.4" y="109.4">2</text>
<text x="251.4" y="112.3">3</text>
<text x="113" y="115.3">VIN</text>
<text x="66.7" y="129.8">VCC_3V3</text>
<text x="168" y="126.9">VIN</text>
<text x="257.8" y="126.9">VCC_3V3</text>
<text x="74.8" y="138.4">8</text>
<text x="109.2" y="138.4">3</text>
<text x="109.2" y="141.3">5</text>
<text x="193.5" y="138.4">1</text>
<text x="236.6" y="138.4">5</text>
<text x="74.8" y="144.2">1</text>
<text x="74.8" y="147.1">7</text>
<text x="193.5" y="147.1">3</text>
<text x="74.8" y="152.9">2</text>
<text x="74.8" y="155.7">6</text>
<text x="213.7" y="154.1" transform="rotate(-90 213.7 154.1)">2</text>
<text x="222.4" y="154.1" transform="rotate(-90 222.4 154.1)">4</text>
<text x="74.8" y="161.5">4</text>
<text x="150.1" y="181.8">1</text>
<text x="150.1" y="184.7">2</text>
<text x="150.1" y="187.6">3</text>
<text x="150.1" y="190.5">4</text>
<text x="173.8" y="187.7">Title</text>
<text x="185.4" y="190.6">SCH-LSM9DS1-I2C</text>
<text x="173.8" y="196.3">Size</text>
<text x="185.4" y="196.3">Document Number</text>
<text x="269.4" y="196.3">Rev</text>
<text x="176.7" y="199.3">A</text>
<text x="185.4" y="199.3">1</text>
<text x="272.2" y="199.3">1.0</text>
<text x="173.8" y="205.1">Date:</text>
<text x="188.8" y="205.1">Tuesday, February 25, 2020</text>
<text x="231.7" y="205.1">Sheet</text>
<text x="246.2" y="205.1">1</text>
<text x="254.9" y="205.1">of</text>
<text x="263.6" y="205.1">1</text>
</g>
<g font-size="2.6" fill="#00007f">
<text x="101.4" y="28.4">R4</text>
<text x="110.1" y="28.4">R3</text>
<text x="118.8" y="28.4">R5</text>
<text x="127.5" y="28.4">R6</text>
<text x="101.4" y="31.3">10k</text>
<text x="110.1" y="31.3">10k</text>
<text x="118.8" y="31.3">10k</text>
<text x="127.5" y="31.3">10k</text>
<text x="139.1" y="31.9">U1</text>
<text x="78.2" y="37.1">R2</text>
<text x="78.2" y="40">1k</text>
<text x="92.7" y="37.1">R1</text>
<text x="92.7" y="40">1k</text>
<text x="240.1" y="39.7">100n</text>
<text x="254.6" y="39.7">10n</text>
<text x="222.8" y="45.5">100n</text>
<text x="240.1" y="42.3">C4</text>
<text x="254.6" y="42.3">C5</text>
<text x="222.8" y="48.1">C3</text>
<text x="80.9" y="65.8">100p</text>
<text x="95.3" y="65.8">100p</text>
<text x="80.9" y="68.4">C6</text>
<text x="95.3" y="68.4">C7</text>
<text x="254.9" y="69">J1</text>
<text x="60.9" y="74.8">J4</text>
<text x="26.1" y="80.5">D2</text>
<text x="26.1" y="83.4">IN4007</text>
<text x="43.5" y="83.4">C11</text>
<text x="43.5" y="80.5">100p</text>
<text x="109.8" y="83.1">100n</text>
<text x="124.3" y="83.1">10n</text>
<text x="109.8" y="85.8">C2</text>
<text x="124.3" y="85.8">C1</text>
<text x="60.9" y="92.1">CON2</text>
<text x="46.4" y="100.8">Q1</text>
<text x="139.1" y="102">LSM9DS1</text>
<text x="254.9" y="100.8">J2</text>
<text x="254.9" y="97.9">CON6</text>
<text x="46.4" y="103.7">2N7002/SOT</text>
<text x="23.2" y="109.5">R9</text>
<text x="23.2" y="112.4">10k</text>
<text x="254.9" y="121.1">CON3</text>
<text x="86.7" y="129.2">U2</text>
<text x="118.8" y="126.9">R7</text>
<text x="118.8" y="129.8">330</text>
<text x="130.4" y="126.9">R8</text>
<text x="130.4" y="129.8">330</text>
<text x="196.1" y="134.4">U3</text>
<text x="257.5" y="149.7">4.7u</text>
<text x="132.1" y="152.9">D1</text>
<text x="185.1" y="155.5">4.7u</text>
<text x="225.3" y="154.1">LP2981-33DBVR</text>
<text x="257.5" y="152.4">C9</text>
<text x="132.1" y="156.4">BAT54A/SOT</text>
<text x="185.1" y="158.2">C8</text>
<text x="88.7" y="174.1">P82B96P</text>
<text x="153.5" y="176.1">J3</text>
<text x="153.5" y="199.3">CON4</text>
</g>
<g font-size="2.6" fill="#00407f">
<text x="172.6" y="35.9">VDD</text>
<text x="140.5" y="41.7">CS_A/G</text>
<text x="140.5" y="38.9">CS_M</text>
<text x="168.3" y="38.9">VDD__1</text>
<text x="169.8" y="41.7">VDDIO</text>
<text x="165.5" y="44.7">VDDIO__1</text>
<text x="166.7" y="47.5">DEN_A/G</text>
<text x="140.5" y="50.4">SCL/SPC</text>
<text x="140.5" y="53.3">SDO_A/G</text>
<text x="140.5" y="56.2">SDA/SDI/SDO</text>
<text x="140.5" y="59.1">SDO_M</text>
<text x="166.5" y="59.1">INT1_A/G</text>
<text x="170.3" y="56.2">INT_M</text>
<text x="166.5" y="62">INT2_A/G</text>
<text x="167.1" y="67.8">DRDY_M</text>
<text x="140.5" y="76.5">CAP</text>
<text x="140.5" y="73.6">C1</text>
<text x="168.4" y="82.3">RES__1</text>
<text x="172.8" y="79.4">RES</text>
<text x="168.4" y="85.2">RES__2</text>
<text x="168.4" y="88.1">RES__3</text>
<text x="168.4" y="91">RES__4</text>
<text x="172.3" y="93.9">GND</text>
<text x="168" y="96.8">GND__1</text>
<text x="79.7" y="140.2">VCC</text>
<text x="102.4" y="140.2">TX</text>
<text x="102.4" y="143.1">TY</text>
<text x="198.4" y="140.2">Vin</text>
<text x="227.8" y="140.2">Vout</text>
<text x="79.7" y="146">SX</text>
<text x="79.7" y="148.9">SY</text>
<text x="198.4" y="148.9">ON/OFF</text>
<text x="215.6" y="149.1" transform="rotate(-90 215.6 149.1)">GND</text>
<text x="224.2" y="149.1" transform="rotate(-90 224.2 149.1)">NC</text>
<text x="79.7" y="154.7">RX</text>
<text x="79.7" y="157.6">RY</text>
<text x="79.7" y="163.4">GND</text>
</g>
<g font-size="2.6" fill="#f00">
<text x="61.5" y="48.4">SCL_3V3</text>
<text x="61.5" y="54.2">SDA_3V3</text>
<text x="223.6" y="77.6">VIN</text>
<text x="223.6" y="74.5">VCC_3V3</text>
<text x="223.6" y="80.5">GND</text>
<text x="223.6" y="83.2">SCL_5V</text>
<text x="223.6" y="86.1">SDA_5V</text>
<text x="223.6" y="89.2">Motor</text>
<text x="12.2" y="103.7">Motor</text>
<text x="223.6" y="106.6">LKEY</text>
<text x="223.6" y="109.5">RKEY</text>
<text x="223.6" y="112.4">SWC</text>
<text x="131" y="138.2">SCL_5V</text>
<text x="131" y="141.1">SDA_5V</text>
<text x="58.6" y="144">SCL_3V3</text>
<text x="58.6" y="146.9">SDA_3V3</text>
<text x="58.6" y="152.7">SCL_5V</text>
<text x="58.6" y="155.6">SDA_5V</text>
<text x="128.1" y="184.7">RKEY</text>
<text x="128.1" y="181.9">LKEY</text>
<text x="128.1" y="187.7">SWC</text>
</g>
<g font-size="2.1">
<text x="30.4" y="2.2">5</text>
<text x="85.4" y="2.2">4</text>
<text x="140.5" y="2.2">3</text>
<text x="195.4" y="2.2">2</text>
<text x="250.5" y="2.2">1</text>
<text x=".8" y="30.1">D</text>
<text x="278.8" y="30.1">D</text>
<text x=".8" y="80.8">C</text>
<text x="278.8" y="80.8">C</text>
<text x=".8" y="131.5">B</text>
<text x="278.8" y="131.5">B</text>
<text x=".8" y="182.2">A</text>
<text x="278.8" y="182.2">A</text>
<text x="30.4" y="207.8">5</text>
<text x="85.4" y="207.8">4</text>
<text x="140.5" y="207.8">3</text>
<text x="195.4" y="207.8">2</text>
<text x="250.5" y="207.8">1</text>
</g>
</svg>
